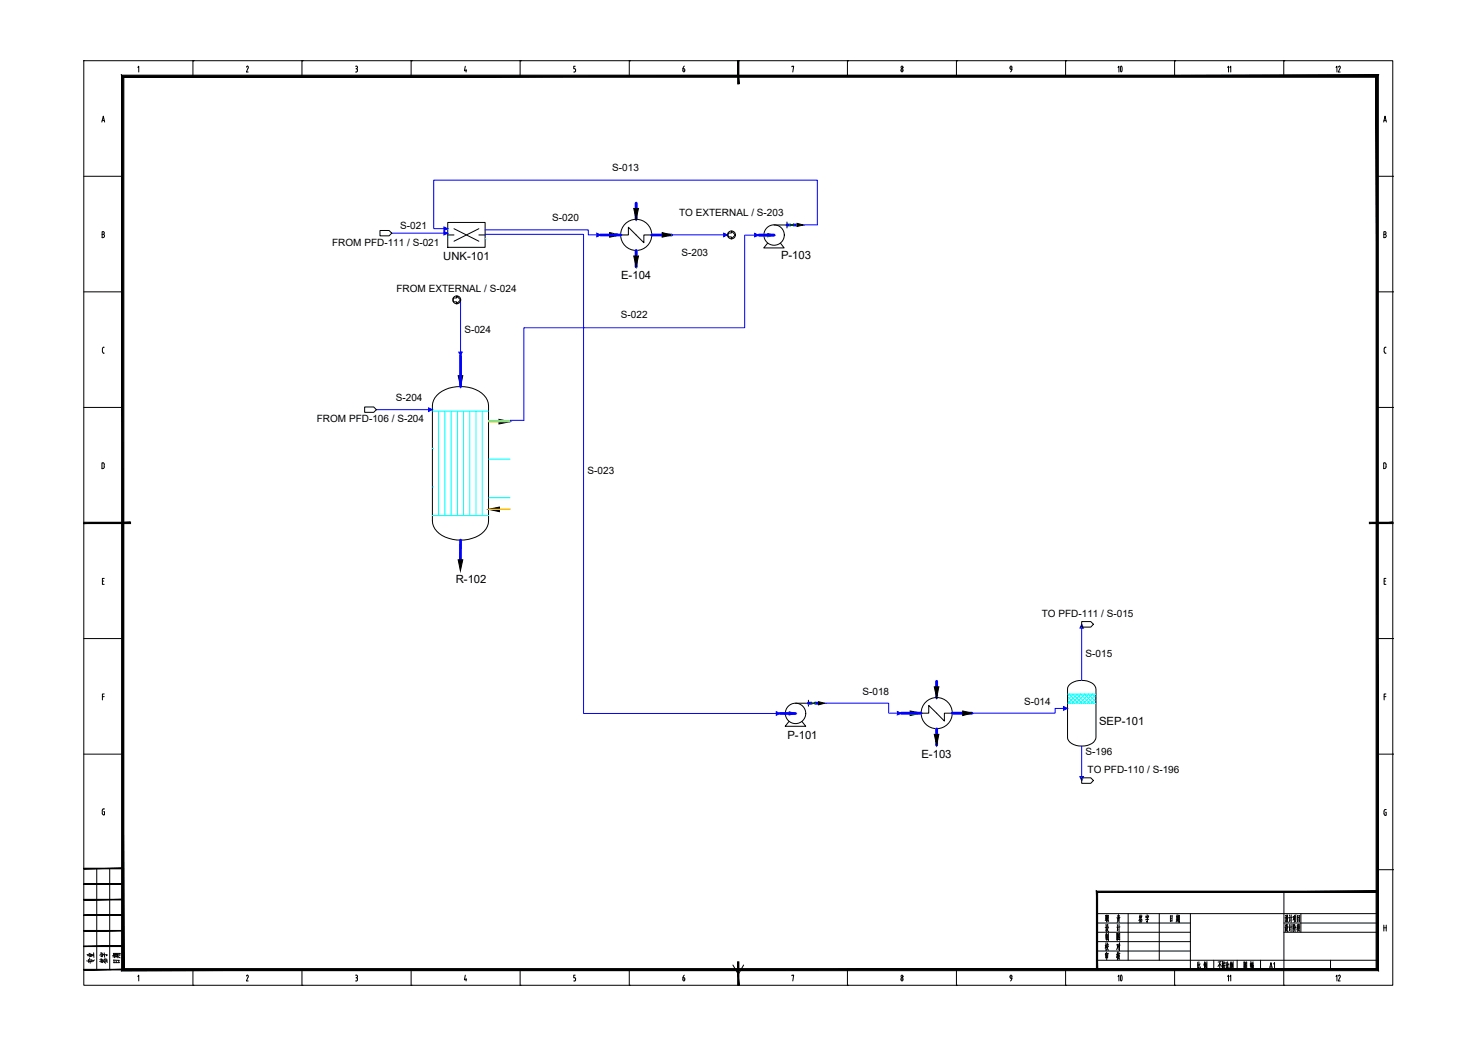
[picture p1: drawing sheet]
<svg xmlns="http://www.w3.org/2000/svg" width="420mm" height="297mm" viewBox="0 0 420 297" stroke-linecap="round" stroke-linejoin="round" font-family="sans-serif">
<g fill="none" stroke="#000" stroke-width=".28">
<path d="M23.8 17.3h372.1v262.8h-372.1zM39.2 19.2l.2-.4v1.7M54.8 17.3h.1M54.8 17.3v4.4M70.3 18.8l.3 .2v.3M70.3 18.8l-.2 .3M70.5 19.4l-.5 1.1h.6M85.8 17.3h.1M85.8 17.3v4.4M101.1 18.8h.2M101.2 19.5l.3 .1 .1 .3M101.4 18.8l.2 .3-.2 .4"/>
<path d="M101.6 19.9v.2M116.9 17.3h.1M116.9 17.3v4.4M132.3 18.8l-.3 1.3h.7M132.5 19.7v.8M147.9 17.3h.1M147.9 17.3v4.4M163.4 19.5l.2 .4M163.5 18.8h-.4v.7h.3M163.6 19.9v.2M178.9 17.3h.1M178.9 17.3v4.4"/>
<path d="M194.1 19.5h.3M194.1 19.5v.6M194.4 19.5l.3 .3-.1 .3M194.5 18.8l-.3 .7M209.9 17.3h.1M225.1 19v-.2h.5l-.2 1.7M240.9 17.3h.1M240.9 17.3v4.4M256.7 19.9v.2M256.7 19.9l-.3-.4-.3 .6M271.9 17.3h.1M271.9 17.3v4.4"/>
<path d="M287.1 19.1l.3-.3 .3 .3M287.1 19.2v.2M287.6 19.6l-.3 .8M287.6 19.2v.5h-.3l-.2-.3M302.9 17.3h.1M302.9 17.3v4.4M333.9 17.3h.1M333.9 17.3v4.4M364.9 17.3h.1M364.9 17.3v4.4M28.9 34.7l.5-1.7 .3 1.7M29.1 34.2h.5"/>
<path d="M101.6 20.1l-.1 .3-.4 .1M163.1 20.5h.3M163.6 20.1l-.2 .3M194.1 20.1l.3 .3 .3-.3M256.1 20.1l.3 .3 .3-.3M393.3 34.7l.4-1.7 .4 1.7M393.4 34.2h.6M23.8 50.1h11.1M391.5 50.1h4.4M395.9 50.1h.1M29 65.9l.6 .1v.4l-.2 .2 .3 .5-.2 .3-.5 .1zM29 66.6h.4"/>
<path d="M393.4 65.9l.6 .1v.4l-.3 .2 .4 .5-.2 .3-.5 .1zM393.4 66.6h.3M23.8 83h11.1M29.2 100l.2 .4M29.6 98.7l-.4 .2-.1 1.1M391.5 83h4.4M393.5 100l.3 .4M394 98.7l-.4 .2-.1 1.1M395.9 83h.1M23.8 115.8h11.1M29.4 100.4h.2M391.5 115.8h4.4"/>
<path d="M393.8 100.4h.2M395.9 115.8h.1M29 131.6l.6 .2 .1 .9-.2 .4-.5 .1zM393.3 131.6h.5l.2 .5v.8l-.7 .3zM395.9 148.7h.1M29.1 165.2h.4M29.6 164.4h-.5v1.7h.5M393.5 165.2h.4M394 164.4h-.5v1.7h.5M23.8 181.5h11.1M29.1 198h.5M29.6 197.3h-.5v1.7"/>
<path d="M391.5 181.5h4.4M393.5 198h.5M394 197.3h-.5v1.7M395.9 181.5h.1M23.8 214.4h11.1M391.5 214.4h4.4M395.9 214.4h.1M29.5 230.7h.2v.9l-.5-.1-.1-.4M29.7 229.9l-.6 .3v1M393.4 230.6v.7M393.9 230.9h.2v.9l-.5-.1-.1-.4M394.1 230.1l-.5 .1-.1 .4"/>
<path d="M27.5 246.9v28.7M31.2 246.9v28.7M311.9 259.7h79.6M320.7 259.7v13.3M326.1 260l.1 .3M329.6 259.7v13.3M334.8 260v1.4M338.4 259.7v15.9M365 253.5v22.1M369.8 259.7v5.3M391.5 247.2h4.4M395.9 247.2h.1"/>
<path d="M39.2 277.6l.2-.4v1.6M54.8 275.6v4.5M70.3 277.2l.3 .2v.3M70.3 277.2l-.2 .2M70.5 277.7l-.5 1.1h.6M85.8 275.6v4.5M101.1 277.2l.5 .2v.3l-.2 .2 .2 .4M101.2 277.9h.1M101.6 278.3v.2M101.6 278.5l-.1 .3h-.4M116.9 275.6v4.5M132.3 277.2l-.3 1.3h.7"/>
<path d="M132.5 278.1v.7M147.9 275.6v4.5M163.1 278.8h.3M163.4 277.9l.2 .4M163.5 277.2h-.4v.7h.3M163.6 278.3v.2M163.6 278.5l-.2 .3M178.9 275.6v4.5M194.1 278.5l.3 .3 .3-.3M194.1 277.9v.6M194.1 277.9h.3M194.4 277.9l.3 .4"/>
<path d="M194.5 277.2l-.3 .7M194.6 278.3v.2M208.4 274.3l1.5 2.6 1.5-2.6M225.1 277.4v-.2h.5l-.2 1.6M240.9 275.6v4.5M256.1 278.3l.3-.4 .3 .4M256.1 278.5l.3 .3 .3-.3M256.1 278.3v.2M256.7 278.3v.2M271.9 275.6v4.5M287.1 277.5l.3-.3 .3 .3M287.1 277.6l.2 .4 .3 .1v-.5"/>
<path d="M287.6 278.1l-.3 .7M302.9 275.6v4.5M311.9 273h79.6M311.9 262.4h26.5M311.9 265h26.5M311.9 267.7h26.5M311.9 270.3h26.5M324 261.5v.4M324.1 260l-.2 .9M324.1 260.5v.3M324.2 261.5l.1 .4M324.2 260.8l.5 .7"/>
<path d="M324.3 260.4l-.3 .1M324.4 261.3h-.4M324.4 260.1l-.6 1.6M324.4 261.5l-.1 .6M324.5 260.5v.3M324.6 262l-.7 .2M324.7 260.4l-.3 .1M325.8 260.3l-.1 .5M326.1 261v1.2l-.2-.3M326.3 260.7l-.4 .1M326.3 260.7l-.1 .4M326.5 260.4l-.7 .1"/>
<path d="M326.5 260.3l-.1 .4M326.5 261.3l-.8 .1M332.7 260.3v1.7M333.1 261l-.4 .1M333.1 261.7l-.4 .1M333.2 260.3l-.5 .1M333.2 260.3l-.1 1.6M333.9 275.6v4.5M334.5 260.1v1.3M334.5 261.6l-.2 .5M334.7 261.6l.1 .3M334.8 260.8h-.3"/>
<path d="M334.8 261.1h-.3M334.9 260.4l-.5 .1M334.9 261.4l-.5 .1M335.1 260.2v1.1M335.2 261.2l-.1 .1-.2 .9M335.2 260.7l-.1 .1M335.3 260.2v2l-.2-.2M335.3 260.3h-.2M340.5 273.5v1.7M340.7 274.2l-.2 .1M340.8 274.9l-.4 .5M340.8 273.4v1.8l.2 .1h.2v-.5"/>
<path d="M341.2 274l-.4 .6M342.4 273.7v1.7M342.5 273.3l-.3 1M342.5 274.4l.2 .3M342.7 273.7l-.2 .9M342.8 274.1h-.2M342.8 274l-.3 1.3M342.8 273.6l-.3 .1M342.9 273.9v.9M343.1 273.3v2.1l-.2-.3M345 273v2.6M346.7 273.9v1.5"/>
<path d="M346.8 273.4l-.6 1.3M346.9 274.1l.3 .6M347.2 273.3l-.9 .2M347.5 273.2v2.2l-.1-.2M347.6 274.3l-.2 .3M347.7 273.9l-.3 .1M347.8 273.6l-.1 .5M347.9 273.9l-.1 .9 .4 .6M347.9 273.3l.1 .3M348.1 274.4l-.4 1.1M348.2 273.7l-.4 .1M348.3 273.6l-.1 .4"/>
<path d="M348.3 274.4l-.6 .1M348.6 273.5v1.7M348.9 274.9l-.4 .5M348.9 274.2l-.3 .1M349 273.4v1.8l.2 .1h.2v-.5M349.3 273.9l-.3 .7M349.8 273.7v1.7M350 273.3l-.3 1M350 274.4l.1 .3M350 274.1l.3-.1-.3 1.2M350.1 273.7l-.2 .9M350.3 273.6l-.3 .1"/>
<path d="M350.4 273.9v.9M350.5 273.3v2.1l-.1-.3M351.7 273v2.6M353.7 275.2l.7 .1M353.7 273.4v2M353.9 274.1l.5 .5M353.9 274.9l.2 .2M354 274.6l.1 .2M354.1 273.7l-.3 .6M354.2 273.9h-.2M354.2 273.8l-.5 .9M354.4 273.4v2"/>
<path d="M354.4 273.5l-.7 .1M355.5 273.8v.9M355.6 273.3v2.1M355.8 273.8l-.1 .9v-.1M355.8 273.9l-.3 .1M355.8 274.4v1M355.9 273.8v.6M356.1 274.5v.8M356.2 273.8h-.3M356.2 273.8v.4h-.3M356.3 274.9h-.4M356.3 275.3l-.5 .1"/>
<path d="M356.3 274.4l-.5 .1M356.3 274.4v1M356.3 273.5h-.5M364.9 275.6v4.5M365 262.4h26.5M365 265h26.5M365.4 262.8l.1 .4M365.4 260.2l.2 .3M365.4 263.5l-.2 .1M365.4 263.4v1M365.5 260.8l-.2 .1M365.5 260.8v1"/>
<path d="M365.6 264.1l-.2 .6M365.7 261.5l-.3 .5M365.7 263.2l-.1 .6M365.7 263.9l.5 .9M365.7 262.7v.5M365.7 261.3l.6 .8M365.8 260.1l-.2 1M365.9 262.7l.1 .8h.2M365.9 262.8l-.2 .1M366 260.1v.6l.2 .1M366 260.2h-.2M366 263.7l-.3 .1"/>
<path d="M366 263.6l-.5 1.2M366 261.1h-.3M366.1 261l-.5 1.2M366.5 262.7l.1 .5M366.6 260.1l.1 .4M366.6 263.5h-.2M366.6 263.4v1.1M366.6 260.8h-.2M366.6 260.7v1.2M366.7 264.1l-.2 .5M366.8 261.5l-.2 .4M367 262.7v2.1"/>
<path d="M367.1 260v2.2M367.3 263.5l-.6 .1M367.4 260.8l-.6 .1M367.6 262.7v2.1M367.7 260.5v.9M367.7 262.9h-.1M367.8 262.8l-.1 1.3-.1-.2M367.9 260.5h-.3M367.9 263.6l-.2 1.2M367.9 261.3l-.4 .2M368 260.5v1.1M368 262.9l.3 .8h.2"/>
<path d="M368.1 262.7l-.3 1M368.2 260.8l-.3 1.4M368.2 260.2l-.1 .4M368.2 261.6l.2 .5M368.2 263.5v1.3M368.4 260.6l-.4 .1M368.4 260.5v1.1M368.5 260.1l-.6 .1M368.8 262.9v1.8M368.9 260.2v1.8M369 263.6l-.2 .1M369 263.3h-.2"/>
<path d="M369 263.9l-.4 .2M369 262.7l-.2 .3M369.1 263.9l.4 .8M369.2 262.7l-.1 1M369.3 263.4l.2 .1M369.3 261.2l-.4 .1M369.3 260.8h-.4M369.3 262.9h-.1M369.3 262.8v.6M369.4 263.8h-.3M369.4 263.7l-.5 1.1M369.4 261.7l-.5 .1"/>
<path d="M369.5 260.3l-.6 .1M369.5 260.2l-.1 1.8M378.2 273v2.6M393.4 263v1.7M393.4 263.7h.7M394.1 263v1.7M54.8 280.1h.1M85.8 280.1h.1M116.9 280.1h.1M147.9 280.1h.1M178.9 280.1h.1M209.9 280.1h.1"/>
<path d="M240.9 280.1h.1M271.9 280.1h.1M302.9 280.1h.1M333.9 280.1h.1M364.9 280.1h.1"/>
<circle cx="256.4" cy="19.1" r=".32"/>
<circle cx="256.4" cy="277.5" r=".32"/>
</g>
<g fill="#000" stroke="#000" stroke-width=".28">
<path d="M209.7 17.3l.3 6.6v-6.6zM209.7 17.3l.3 6.6h-.3z"/>
<path d="M34.6 21.4l.6 253.9v-253.3zM34.6 21.4l.6 253.9-.6 .6zM34.6 275.9l356.6-.6h-356zM34.6 275.9l356.6-.6 .6 .6zM391.2 22v253.3l.6 .6zM391.2 22l.6-.6v254.5zM35.2 22h356l.6-.6zM34.6 21.4h357.2l-356.6 .6z"/>
<path d="M23.8 148.4v.4l13.3-.4zM23.8 148.8l13.3-.4v.4z"/>
<path d="M389.3 148.8h6.6v-.4zM389.3 148.4h6.6l-6.6 .4z"/>
<path d="M23.8 255.8h11.1v-.2zM23.8 255.6h11.1l-11.1 .2z"/>
<path d="M23.8 251.4h11.1v-.2zM23.8 251.2h11.1l-11.1 .2z"/>
<path d="M23.8 247h11.1v-.2zM23.8 246.8h11.1l-11.1 .2z"/>
<path d="M312 253.7h79.5v-.4zM311.7 253.3h79.8l-79.5 .4zM311.7 253.3l.3 22.3v-21.9zM311.7 253.3l.3 22.3h-.3z"/>
<path d="M23.8 275.7h11.1v-.2zM23.8 275.5h11.1l-11.1 .2z"/>
<path d="M23.8 269.1h11.1v-.2zM23.8 268.9h11.1l-11.1 .2z"/>
<path d="M23.8 264.7h11.1v-.2zM23.8 264.5h11.1l-11.1 .2z"/>
<path d="M23.8 260.2h11.1v-.2zM23.8 260h11.1l-11.1 .2z"/>
<path d="M209.7 273.4v6.7h.3zM209.7 273.4h.3v6.7z"/>
</g>
<g fill="none" stroke="#0ff" stroke-width=".28">
<path d="M122.9 116.9h16M124.7 116.9v29.6M126.5 116.9v29.6M128.3 116.9v29.6M130 116.9v29.6M131.8 116.9v29.6M133.5 116.9v29.6M135.3 116.9v29.6M137.1 116.9v29.6M122.9 146.5h16M303.5 199.1l.8 .8M303.5 198l1.9 1.9"/>
<path d="M303.5 197.3h8.1M303.5 199.9h8.1M303.9 197.3l2.6 2.6M304.1 197.3l-.6 .6M305 197.3l2.5 2.6M305.2 197.3l-1.7 1.7M306.1 197.3l2.5 2.6M306.3 197.3l-2.7 2.6M307.2 197.3l2.5 2.6M307.3 197.3l-2.6 2.6M308.3 197.3l2.5 2.6M308.4 197.3l-2.6 2.6"/>
<path d="M309.3 197.3l2.3 2.2M309.5 197.3l-2.6 2.6M310.4 197.3l1.2 1.1M310.6 197.3l-2.6 2.6M311.6 197.5l-2.5 2.4M311.6 198.6l-1.4 1.3M311.6 199.7l-.3 .2"/>
</g>
<g fill="none" stroke="#000" stroke-width=".28">
<path d="M176.4 66.8h2.2v-2.2l4.4 4.4v-2.2h2.3M218.2 69.1l-1.1 1.4h5.8l-1-1.4M220 64h3.7M223.7 63.1v1.7M124.2 112.4a10.3 10.3 0 0 1 13.4 0 4.4 4.4 0 0 1 1.3 2.9v32.8a5.7 5.7 0 0 1-4.7 4.9 9.9 9.9 0 0 1-10.6-2.6l-.6-1.5-.1-.8v-32.8a4.4 4.4 0 0 1 1.3-2.9zM226.1 199.9h3.7M229.8 199v1.7M304.2 194.5a5.5 5.5 0 0 1 7 .4l.4 1v13.7a3.5 3.5 0 0 1-4.1 2.5 3.5 3.5 0 0 1-4-2.5v-13.7v-.5zM224.3 205l-1.1 1.4h5.9l-1.1-1.4M261.8 202.7h2.2v-2.2l4.5 4.5v-2.3h2.2"/>
<circle cx="180.9" cy="66.8" r="4.4"/>
<circle cx="220.1" cy="66.8" r="2.9"/>
<circle cx="226.2" cy="202.8" r="2.9"/>
<circle cx="266.3" cy="202.7" r="4.4"/>
</g>
<g fill="none" stroke="#00f" stroke-width=".8">
<path d="M180.8 57.7v4.6M170.8 66.8h5.6M180.8 71.2v4.6M185.3 66.8h5.6M215.7 66.8h4.3M223.7 64h.9M225.6 64h1M130.9 101.2v8.7M130.9 153.5v5.6M229.8 199.9h.9M231.7 199.9h1M266.3 193.7v4.6"/>
<path d="M221.8 202.8h4.3M256.2 202.7h5.6M266.3 207.2v4.6M270.7 202.7h5.6"/>
</g>
<g fill="#000" stroke="#000" stroke-width=".28">
<path d="M173.3 66.1l3.1 .7-3.1 .6zM180.2 59.3h1.3l-.7 3zM180.2 72.8h1.3l-.7 3zM188.2 66.1l2.7 .7-2.7 .6zM218.3 66.4l1.7 .4-1.7 .5zM226.6 63.5l1.8 .5-1.8 .4zM130.2 106.8h1.4l-.7 3.1zM141.8 119.2l3.2 .7-3.2 .6zM138.9 144.8l3.1-.7v1.3zM130.2 159.1h1.4l-.7 3.1zM232.7 199.5l1.8 .4-1.8 .4zM265.6 195.2h1.3l-.6 3.1z"/>
<path d="M224.4 202.3l1.7 .5-1.7 .4zM258.7 202.1l3.1 .6-3.1 .7zM265.6 208.7h1.3l-.6 3.1zM273.7 202.1l2.6 .6-2.6 .7z"/>
</g>
<path d="M224.6 63.7v.5l1-.5v.5zM225.1 64h.1M230.7 199.6v.6l1-.6v.6zM231.2 199.9h.1" fill="none" stroke="#0f0" stroke-width=".28"/>
<path d="M138.9 119.9h6.1M138.9 144.8h6.1h-3" fill="none" stroke="#ffbf00" stroke-width=".38"/>
<!-- layer: EQUIPMENT -->
<path d="M127.3 65h.1M127.3 66.3h.1M127.3 67.5h.1M137.9 65.3h.1M137.9 66.6h.1M137.9 67.9h.1M122.9 116.4h.1M138.9 119.5h6.1M122.9 127.5h.1M122.9 138.4h.1M138.9 130.5h6.1M138.9 141.5h6.1" fill="none" stroke="#0ff" stroke-width=".28"/>
<!-- layer: equipment_outline -->
<path d="M127.3 63.2h10.6v7.1h-10.6z" fill="none" stroke="#000" stroke-width=".28"/>
<!-- layer: internal_symbol -->
<path d="M129.1 65l7 3.6M136.1 65l-7 3.6" fill="none" stroke="#000" stroke-width=".28"/>
<!-- layer: process_line -->
<path d="M127.3 66.8h1.8M136.1 66.8h1.8" fill="none" stroke="#000" stroke-width=".28"/>
<!-- layer: STREAM -->
<path d="M111.4 66.3h15.9M137.9 65.3h29.3v1.5h3.6M137.9 66.6h28v136.2h55.9M190.9 66.8h15.9M215.7 66.8h-4v26.4h-62.7v26.3h-4M228.4 64h4v-12.8h-109.1v13.8h4M130.9 85.2v16M107 116.4h15.9M307.5 177.4v16M234.5 199.9h18.1v2.8h3.6M303.5 201.4h-3.6v1.3h-23.6M307.5 212.1v9.8" fill="none" stroke="#00f" stroke-width=".28"/>
<!-- layer: STREAM_ARROW -->
<g fill="#00f" stroke="#00f" stroke-width=".28">
<path d="M126.2 64.5l1.1 .5-1.1 .5z"/>
<path d="M302.3 200.9l1.2 .5-1.2 .5z"/>
<path d="M307.5 177.4l.5 1.1h-1z"/>
<path d="M255.1 202.3l1.1 .4-1.1 .5z"/>
<path d="M169.7 66.3l1.1 .5-1.1 .5z"/>
<path d="M126.2 65.8l1.1 .5-1.1 .5z"/>
<path d="M214.5 66.3l1.2 .5-1.2 .5z"/>
<path d="M220.7 202.3l1.1 .5-1.1 .5z"/>
<path d="M130.4 100.1h1l-.5 1.1z"/>
<path d="M307 220.8h1l-.5 1.1z"/>
<path d="M205.7 66.3l1.1 .5-1.1 .5z"/>
<path d="M121.8 115.9l1.1 .5-1.1 .6z"/>
</g>
<!-- layer: CONNECTOR -->
<g fill="none" stroke="#000" stroke-width=".28">
<path d="M108 65.5h2.6l.8 .8-.8 .7h-2.6zM207 66.2h.9v-.5l1.1 1.1-1.1 1.1v-.6h-.9zM128.8 84.7h1v-.6l1.1 1.1-1.1 1.1v-.5h-1zM103.7 115.7h2.5l.8 .7-.8 .8h-2.5zM307.5 176.7h2.6l.7 .7-.7 .9h-2.6zM307.5 221.1h2.6l.7 .8-.7 .8h-2.6z"/>
<circle cx="207.9" cy="66.8" r="1.12"/>
<circle cx="129.8" cy="85.2" r="1.12"/>
</g>
<text font-size="6.6" x="315.7" y="280.8">10</text>
<text font-size="6.2" x="315.7" y="22.2">10</text>
<text font-size="5.7" x="27.9" y="275.2" transform="rotate(-90 27.9 275.2)">专业</text>
<g font-size="5.3">
<text x="312.9" y="266">设 计</text>
<text x="31.4" y="275.2" transform="rotate(-90 31.4 275.2)">签字</text>
<text x="34.9" y="274.8" transform="rotate(-90 34.9 274.8)">日期</text>
<text x="312.9" y="271.3">校 对</text>
</g>
<g font-size="4.4">
<text x="382.1" y="21.9" transform="rotate(-90 382.1 21.9)">12</text>
<text x="363.4" y="276.6" transform="rotate(-90 363.4 276.6)">A1</text>
<text x="382.1" y="280.1" transform="rotate(-90 382.1 280.1)">12</text>
</g>
<g font-size="3.5">
<text x="350.7" y="21.9" transform="rotate(-90 350.7 21.9)">11</text>
<text x="350.7" y="280.1" transform="rotate(-90 350.7 280.1)">11</text>
</g>
<g font-size="3.2">
<text x="126" y="73.9">UNK-101</text>
<text x="222" y="73.6">P-103</text>
<text x="176.6" y="79.4">E-104</text>
<text x="129.6" y="165.8">R-102</text>
<text x="223.8" y="210">P-101</text>
<text x="312.4" y="205.9">SEP-101</text>
<text x="261.9" y="215.3">E-103</text>
</g>
<g font-size="2.8">
<text x="174.1" y="48.5">S-013</text>
<text x="113.8" y="65.2">S-021</text>
<text x="157" y="62.9">S-020</text>
<text x="193.1" y="61.5">TO EXTERNAL / S-203</text>
<text x="94.4" y="69.8">FROM PFD-111 / S-021</text>
<text x="193.7" y="72.8">S-203</text>
<text x="112.7" y="83">FROM EXTERNAL / S-024</text>
<text x="132" y="94.6">S-024</text>
<text x="176.5" y="90.5">S-022</text>
<text x="112.5" y="114">S-204</text>
<text x="90.1" y="120">FROM PFD-106 / S-204</text>
<text x="167" y="134.7">S-023</text>
<text x="296.1" y="175.2">TO PFD-111 / S-015</text>
<text x="308.6" y="186.8">S-015</text>
<text x="245.2" y="197.5">S-018</text>
<text x="291.1" y="200.3">S-014</text>
<text x="308.6" y="214.7">S-196</text>
<text x="309.2" y="219.7">TO PFD-110 / S-196</text>
</g>
</svg>
